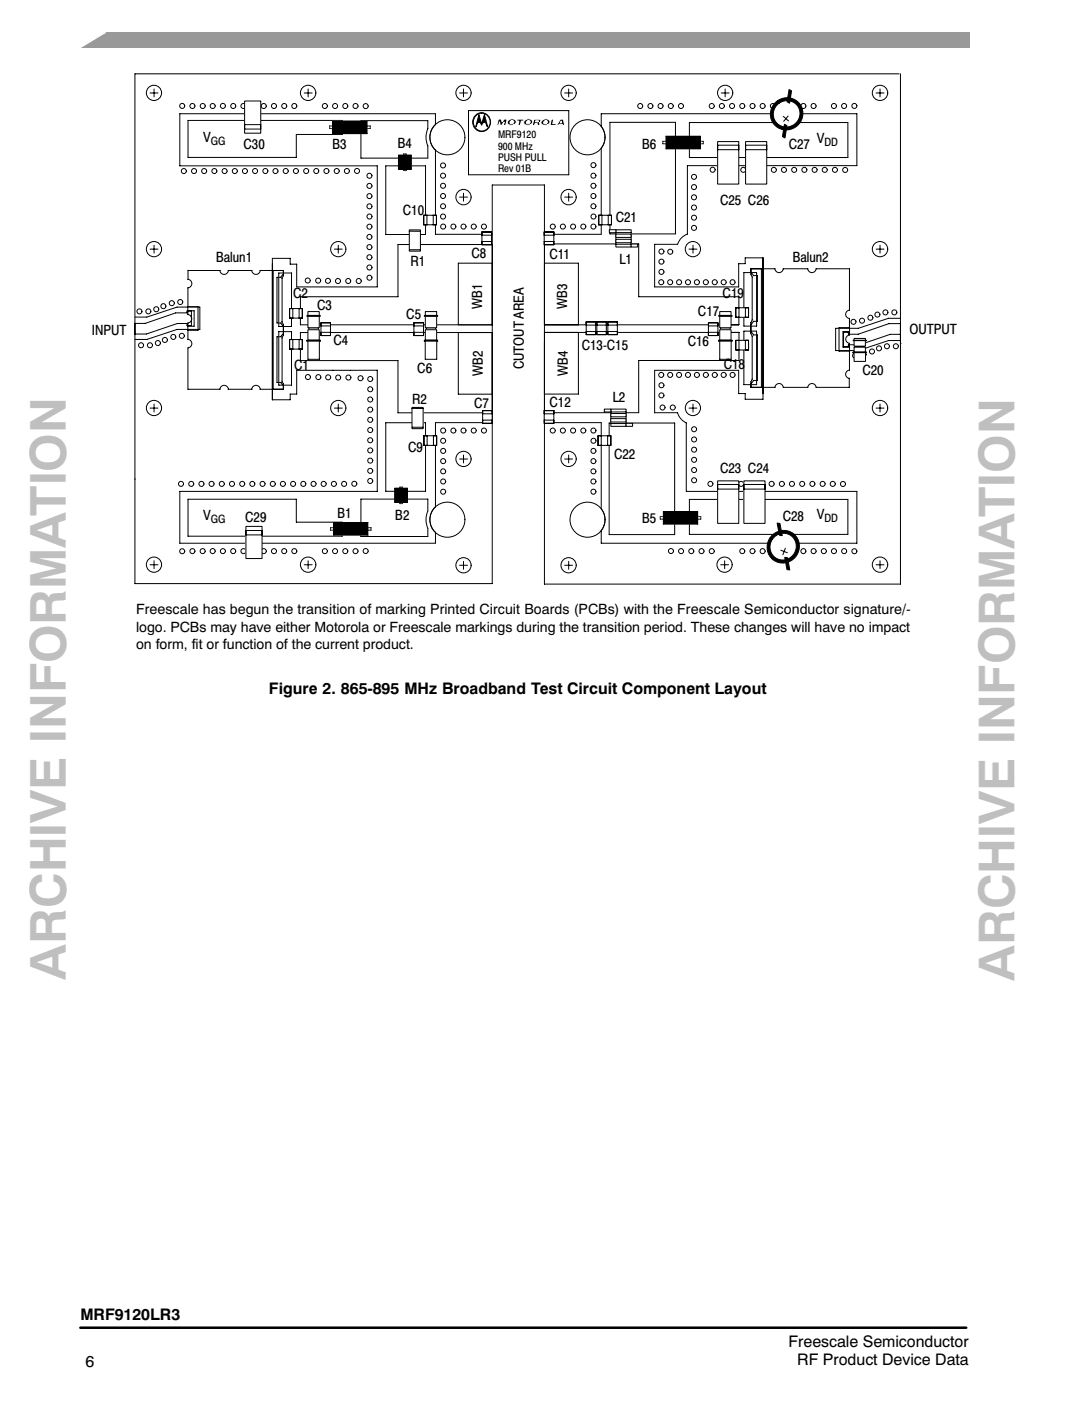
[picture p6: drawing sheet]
<svg xmlns="http://www.w3.org/2000/svg" width="216mm" height="280mm" viewBox="0 0 216 280" stroke-linecap="round" stroke-linejoin="round" font-family="sans-serif">
<path d="M15.7 6.5h177.9v3.1h-177.9z" fill="#999"/>
<path d="M15.7 6.5h5.3l-5.3 3.1z" fill="#fff" stroke="#fff" stroke-width=".34"/>
<path d="M16 264.9h176.9" fill="none" stroke="#000" stroke-width=".5"/>
<g fill="none" stroke="#000" stroke-width=".2">
<path d="M179.5 14.7h-152.6v101.8h71.4v-79.6h10.4v79.7h71.1v-101.9M37.5 24h30.8v2.8h-9.1v4.6h-21.7zM72.1 24.1h13.3v1.6a4.3 4.3 0 0 0 0 3.4v2.5h-13.3zM77 33.1h8v13.7h-8zM120 25.2v-2.5h51.1v10.4h-33.9v13.6a3.2 3.2 0 0 0-1.9 2M120 25.2a3.5 3.5 0 0 1 0 4.4v17.2h-11.3M121.8 24.4h13.1v22.3h-13.1zM137.6 24.5h31.7v6.9h-31.7zM37.5 57.4v3.8M44 54h-6.5v1.7a.85 .85 0 0 1 .8 .9 .85 .85 0 0 1-.8 .8M45.5 54h4.8M45.6 54a.85 .85 0 0 1-.9 .8 .85 .85 0 0 1-.8-.8"/>
<path d="M51.9 54h4.7v1.1M52 54a.85 .85 0 0 1-.9 .8 .85 .85 0 0 1-.8-.8M54.5 54v23.7M55.7 54.5h2.5v10.7h-2.5zM56.6 55.1l-.3 .5v8.6l.3 .5M56.6 54.7l-.5 .6h-.8v9.2h.8l.5 .6M98.3 46.8h-11.4v-16.8a3.5 3.5 0 0 1 0-5.1v-2.2h-51v10.4h39.4v24.2h-16.1v-4.6h-1.3v-1.1h-3.5v28.2h3.5v-1.2h1.3v-4.7h16.1v24.2h-39.4v10.3h51v-2.2a3.5 3.5 0 0 1 0-5.1v-16.8h11.4M98.3 48.8h-18.8v10.4h-19.5v5.6h38.3M98.3 52.5h-6.8v12.3M108.7 48.7h18.8v10.5h20v5.6h-38.8M108.7 52.5h6.8v12.3M135.3 48.8h-4.6v8.5h16.8v-4.7h1.3v-1.1h3.5v28.2h-3.5v-1.2h-1.3v-4.6h-16.8v8.5"/>
<path d="M148.5 54.4h2.6v10.7h-2.6zM149.9 54.4l.5 .6h.8v9.1h-.8l-.5 .6M152 53.6v23.7M156.4 53.6a.83 .83 0 0 1-.9 .8 .83 .83 0 0 1-.8-.8h-4.8v1.1l.3 .6v8.5l-.3 .6v2.2M156.4 53.6h4.9M162.9 53.6a.83 .83 0 0 1-.8 .8 .83 .83 0 0 1-.8-.8M162.9 53.6h6.7v8.3a.83 .83 0 0 0-.8 .8 .83 .83 0 0 0 .8 .8v3.4a.83 .83 0 0 0-.7 .8 .83 .83 0 0 0 .7 .8M26.9 63.3h2.4l6.1-2h4.5v4.4h-4.5l-6.1 2h-2.4M26.9 64.5h2.1l6.1-2.1h2.2v-.3h.9v2.9h-.9v-.4h-1.9l-6.2 2.1h-2.3M37.5 61.2h2v4.7h-2v-.8h1.3v-3.1h-1.3zM37.5 62.8a.85 .85 0 0 1 .8 .8 .85 .85 0 0 1-.8 .9M37.5 65.9v1.8a.85 .85 0 0 1 .8 .9 .85 .85 0 0 1-.8 .8v8.3h6.5"/>
<path d="M37.5 62v.8M37.5 64.4v.7M43.9 77.7a.85 .85 0 0 1 .9-.8 .85 .85 0 0 1 .8 .8M45.5 77.7h4.8M50.3 77.7a.85 .85 0 0 1 .8-.8 .85 .85 0 0 1 .9 .8M55.7 66.2h2.5v10.7h-2.5zM56.6 66.9l-.3 .6v8.6l.3 .5M56.6 64.7v2.2M56.6 76.6v1.1h-4.7M56.6 66.6l-.5 .6h-.8v9.1h.8l.5 .6M91.5 66.4v12.3h6.8M98.3 66.4h-38.3v5.6h19.5v10.4h18.8"/>
<path d="M108.7 66.3h38.8v5.6h-20v10.5h-18.8M115.5 66.3v12.3h-6.8M148.5 66.1h2.6v10.7h-2.6zM149.9 66.2l.5 .6h.8v9.1h-.8l-.5 .6M149.9 66.6l.3 .5v8.6l-.3 .5v1.1h4.8a.83 .83 0 0 1 .9-.8 .83 .83 0 0 1 .8 .8h4.9M169.6 75.5v1.8h-6.7a.83 .83 0 0 0-.8-.8 .83 .83 0 0 0-.8 .8M169.6 68.5v.8M169.6 66.2h-1.3v3.1h1.3v4.6a.83 .83 0 0 0-.8 .8 .83 .83 0 0 0 .8 .8M169.6 65.4h-2.1v4.7h2.1M179.8 63.5h-2.4l-6 2h-4.6v4.5h4.6l6-2h2.4M179.8 64.6h-2.3l-6.2 2.1h-1.9v-.4h-1v2.9h1v-.4h2.2l6.1-2.1h2.1M179.9 68.5v.1"/>
<path d="M26.9 95.6h.1M37.5 99.6h21.7v4.6h9.1v2.8h-30.8zM72.1 99.6h13.3v2.4a4.3 4.3 0 0 0 0 3.4v1.7h-13.3zM77 84.4h8v13.6h-8zM78.8 97.4h2.6v2.8h-2.6zM108.7 84.3h11.3v17.2a3.5 3.5 0 0 1 0 4.4v2.5h51.1v-10.3h-34.1v-13.7M121.6 84.4h13.1v22.3h-13.1zM130.7 82.4h4.6l.6 1.1 1.1 .9M137.6 99.7h31.7v6.9h-31.7zM154.3 106.6a3.2 3.2 0 0 1 5 .9 3.2 3.2 0 0 1-2 4.7 3.2 3.2 0 0 1-3.8-1.5 3.2 3.2 0 0 1 .8-4.1z"/>
<circle cx="30.7" cy="18.5" r="1.52"/>
<circle cx="36.4" cy="21.1" r=".5"/>
<circle cx="36.7" cy="34.1" r=".5"/>
<circle cx="38.4" cy="21.1" r=".5"/>
<circle cx="38.7" cy="34.1" r=".5"/>
<circle cx="40.5" cy="21.1" r=".5"/>
<circle cx="40.8" cy="34.1" r=".5"/>
<circle cx="42.5" cy="21.2" r=".5"/>
<circle cx="42.8" cy="34.1" r=".5"/>
<circle cx="44.5" cy="21.1" r=".5"/>
<circle cx="44.8" cy="34.1" r=".5"/>
<circle cx="46.6" cy="21.1" r=".5"/>
<circle cx="46.9" cy="34.1" r=".5"/>
<circle cx="48.6" cy="21.1" r=".5"/>
<circle cx="48.9" cy="34.1" r=".5"/>
<circle cx="50.6" cy="21.1" r=".5"/>
<circle cx="50.9" cy="34.1" r=".5"/>
<circle cx="52.7" cy="21.2" r=".5"/>
<circle cx="53" cy="34.1" r=".5"/>
<circle cx="54.7" cy="21.2" r=".5"/>
<circle cx="55" cy="34.1" r=".5"/>
<circle cx="56.7" cy="21.1" r=".5"/>
<circle cx="57" cy="34.1" r=".5"/>
<circle cx="58.8" cy="21.2" r=".5"/>
<circle cx="59.1" cy="34.1" r=".5"/>
<circle cx="61.1" cy="34.1" r=".5"/>
<circle cx="63.1" cy="34.1" r=".5"/>
<circle cx="64.9" cy="21.2" r=".5"/>
<circle cx="65.2" cy="34.1" r=".5"/>
<circle cx="66.9" cy="21.2" r=".5"/>
<circle cx="67.2" cy="34.1" r=".5"/>
<circle cx="68.9" cy="21.2" r=".5"/>
<circle cx="69.3" cy="34.1" r=".5"/>
<circle cx="71" cy="21.2" r=".5"/>
<circle cx="71.3" cy="34.1" r=".5"/>
<circle cx="73" cy="21.2" r=".5"/>
<circle cx="73.8" cy="39.1" r=".5"/>
<circle cx="73.8" cy="35.1" r=".5"/>
<circle cx="73.8" cy="37.1" r=".5"/>
<circle cx="88.5" cy="33" r=".5"/>
<circle cx="88.5" cy="35.1" r=".5"/>
<circle cx="88.5" cy="37.1" r=".5"/>
<circle cx="88.5" cy="39.1" r=".5"/>
<circle cx="89.3" cy="27.4" r="3.5"/>
<circle cx="117.3" cy="27.4" r="3.5"/>
<circle cx="118.5" cy="33" r=".5"/>
<circle cx="118.5" cy="35.1" r=".5"/>
<circle cx="118.5" cy="37.1" r=".5"/>
<circle cx="118.5" cy="39.1" r=".5"/>
<circle cx="127.8" cy="21.2" r=".5"/>
<circle cx="129.9" cy="21.2" r=".5"/>
<circle cx="131.9" cy="21.2" r=".5"/>
<circle cx="133.9" cy="21.2" r=".5"/>
<circle cx="136" cy="21.2" r=".5"/>
<circle cx="138.6" cy="39.4" r=".5"/>
<circle cx="138.6" cy="35.3" r=".5"/>
<circle cx="138.6" cy="37.3" r=".5"/>
<circle cx="142.1" cy="21.2" r=".5"/>
<circle cx="142.3" cy="33.9" r=".5"/>
<circle cx="144.1" cy="21.2" r=".5"/>
<circle cx="144.3" cy="33.9" r=".5"/>
<circle cx="146.2" cy="21.2" r=".5"/>
<circle cx="146.4" cy="33.9" r=".5"/>
<circle cx="148.2" cy="21.2" r=".5"/>
<circle cx="148.4" cy="33.9" r=".5"/>
<circle cx="150.2" cy="21.1" r=".5"/>
<circle cx="150.4" cy="33.9" r=".5"/>
<circle cx="152.3" cy="21.2" r=".5"/>
<circle cx="152.5" cy="33.9" r=".5"/>
<circle cx="154.3" cy="21.2" r=".5"/>
<circle cx="154.5" cy="33.9" r=".5"/>
<circle cx="156.3" cy="21.1" r=".5"/>
<circle cx="156.5" cy="33.9" r=".5"/>
<circle cx="158.4" cy="21.1" r=".5"/>
<circle cx="158.6" cy="33.9" r=".5"/>
<circle cx="160.4" cy="21.1" r=".5"/>
<circle cx="160.6" cy="33.9" r=".5"/>
<circle cx="162.4" cy="21.1" r=".5"/>
<circle cx="162.6" cy="33.9" r=".5"/>
<circle cx="164.7" cy="33.9" r=".5"/>
<circle cx="166.5" cy="21.1" r=".5"/>
<circle cx="166.7" cy="33.9" r=".5"/>
<circle cx="168.5" cy="21.1" r=".5"/>
<circle cx="168.7" cy="33.9" r=".5"/>
<circle cx="170.6" cy="21.1" r=".5"/>
<circle cx="61.4" cy="56" r=".5"/>
<circle cx="63.5" cy="56" r=".5"/>
<circle cx="65.5" cy="56" r=".5"/>
<circle cx="67.5" cy="56.1" r=".5"/>
<circle cx="69.5" cy="56.1" r=".5"/>
<circle cx="71.6" cy="56.1" r=".5"/>
<circle cx="73.8" cy="41.2" r=".5"/>
<circle cx="73.8" cy="47.3" r=".5"/>
<circle cx="73.8" cy="49.3" r=".5"/>
<circle cx="73.8" cy="51.3" r=".5"/>
<circle cx="73.8" cy="55.4" r=".5"/>
<circle cx="73.8" cy="53.4" r=".5"/>
<circle cx="73.8" cy="45.2" r=".5"/>
<circle cx="73.8" cy="43.2" r=".5"/>
<circle cx="88.5" cy="43.2" r=".5"/>
<circle cx="88.5" cy="41.2" r=".5"/>
<circle cx="88.5" cy="45.2" r=".5"/>
<circle cx="90.5" cy="45.2" r=".5"/>
<circle cx="92.5" cy="45.2" r=".5"/>
<circle cx="94.6" cy="45.2" r=".5"/>
<circle cx="96.6" cy="45.2" r=".5"/>
<circle cx="110.4" cy="45.2" r=".5"/>
<circle cx="112.4" cy="45.2" r=".5"/>
<circle cx="114.4" cy="45.2" r=".5"/>
<circle cx="116.5" cy="45.2" r=".5"/>
<circle cx="118.5" cy="41.2" r=".5"/>
<circle cx="118.5" cy="45.2" r=".5"/>
<circle cx="118.5" cy="43.2" r=".5"/>
<circle cx="132" cy="56.3" r=".5"/>
<circle cx="132.1" cy="52.2" r=".5"/>
<circle cx="132.1" cy="54.3" r=".5"/>
<circle cx="132.1" cy="50.2" r=".5"/>
<circle cx="133.8" cy="56.3" r=".5"/>
<circle cx="133.8" cy="50.2" r=".5"/>
<circle cx="135.6" cy="56.3" r=".5"/>
<circle cx="137.4" cy="56.3" r=".5"/>
<circle cx="138.6" cy="41.4" r=".5"/>
<circle cx="138.6" cy="45.5" r=".5"/>
<circle cx="138.6" cy="43.4" r=".5"/>
<circle cx="139.1" cy="56.3" r=".5"/>
<circle cx="140.9" cy="56.3" r=".5"/>
<circle cx="142.7" cy="56.3" r=".5"/>
<circle cx="144.5" cy="56.3" r=".5"/>
<circle cx="146.3" cy="56.3" r=".5"/>
<circle cx="27.8" cy="62.1" r=".5"/>
<circle cx="28.2" cy="68.9" r=".5"/>
<circle cx="29.6" cy="62.1" r=".5"/>
<circle cx="29.9" cy="68.9" r=".5"/>
<circle cx="31.2" cy="61.7" r=".5"/>
<circle cx="31.5" cy="68.5" r=".5"/>
<circle cx="32.6" cy="61.1" r=".5"/>
<circle cx="32.9" cy="67.8" r=".5"/>
<circle cx="34.3" cy="60.5" r=".5"/>
<circle cx="34.6" cy="67.2" r=".5"/>
<circle cx="36" cy="60.3" r=".5"/>
<circle cx="36.3" cy="67" r=".5"/>
<circle cx="61.5" cy="75.2" r=".5"/>
<circle cx="63.6" cy="75.3" r=".5"/>
<circle cx="65.5" cy="75.3" r=".5"/>
<circle cx="67.5" cy="75.3" r=".5"/>
<circle cx="69.6" cy="75.3" r=".5"/>
<circle cx="72" cy="75.5" r=".5"/>
<circle cx="73.9" cy="79.7" r=".5"/>
<circle cx="73.9" cy="77.7" r=".5"/>
<circle cx="73.9" cy="75.6" r=".5"/>
<circle cx="132" cy="74.8" r=".5"/>
<circle cx="132.1" cy="76.9" r=".5"/>
<circle cx="132.1" cy="78.9" r=".5"/>
<circle cx="133.8" cy="74.8" r=".5"/>
<circle cx="135.6" cy="74.8" r=".5"/>
<circle cx="137.4" cy="74.8" r=".5"/>
<circle cx="139.1" cy="74.8" r=".5"/>
<circle cx="140.9" cy="74.8" r=".5"/>
<circle cx="142.7" cy="74.8" r=".5"/>
<circle cx="144.5" cy="74.8" r=".5"/>
<circle cx="146.3" cy="74.8" r=".5"/>
<circle cx="170.4" cy="64.2" r=".5"/>
<circle cx="170.7" cy="71" r=".5"/>
<circle cx="172.1" cy="64" r=".5"/>
<circle cx="172.4" cy="70.7" r=".5"/>
<circle cx="173.8" cy="63.4" r=".5"/>
<circle cx="174.1" cy="70.1" r=".5"/>
<circle cx="175.2" cy="62.8" r=".5"/>
<circle cx="175.5" cy="69.5" r=".5"/>
<circle cx="176.8" cy="62.3" r=".5"/>
<circle cx="177.1" cy="69.1" r=".5"/>
<circle cx="178.6" cy="62.3" r=".5"/>
<circle cx="178.9" cy="69.1" r=".5"/>
<circle cx="36.1" cy="96.6" r=".5"/>
<circle cx="38.2" cy="96.6" r=".5"/>
<circle cx="40.2" cy="96.6" r=".5"/>
<circle cx="42.2" cy="96.6" r=".5"/>
<circle cx="44.3" cy="96.6" r=".5"/>
<circle cx="46.3" cy="96.6" r=".5"/>
<circle cx="48.4" cy="96.6" r=".5"/>
<circle cx="50.4" cy="96.6" r=".5"/>
<circle cx="52.4" cy="96.6" r=".5"/>
<circle cx="54.5" cy="96.6" r=".5"/>
<circle cx="56.5" cy="96.6" r=".5"/>
<circle cx="58.5" cy="96.6" r=".5"/>
<circle cx="60.6" cy="96.6" r=".5"/>
<circle cx="62.6" cy="96.6" r=".5"/>
<circle cx="64.6" cy="96.6" r=".5"/>
<circle cx="66.7" cy="96.6" r=".5"/>
<circle cx="68.7" cy="96.6" r=".5"/>
<circle cx="70.7" cy="96.5" r=".5"/>
<circle cx="73.9" cy="87.8" r=".5"/>
<circle cx="73.9" cy="96" r=".5"/>
<circle cx="73.9" cy="81.7" r=".5"/>
<circle cx="73.9" cy="89.9" r=".5"/>
<circle cx="73.9" cy="94" r=".5"/>
<circle cx="73.9" cy="85.8" r=".5"/>
<circle cx="73.9" cy="91.9" r=".5"/>
<circle cx="73.9" cy="83.8" r=".5"/>
<circle cx="88.5" cy="88" r=".5"/>
<circle cx="88.5" cy="85.9" r=".5"/>
<circle cx="88.5" cy="94.1" r=".5"/>
<circle cx="88.5" cy="96.1" r=".5"/>
<circle cx="88.5" cy="92" r=".5"/>
<circle cx="88.5" cy="90" r=".5"/>
<circle cx="88.5" cy="98.1" r=".5"/>
<circle cx="90.5" cy="85.9" r=".5"/>
<circle cx="92.5" cy="85.9" r=".5"/>
<circle cx="94.6" cy="85.9" r=".5"/>
<circle cx="96.6" cy="85.9" r=".5"/>
<circle cx="110.4" cy="85.9" r=".5"/>
<circle cx="112.4" cy="85.9" r=".5"/>
<circle cx="114.4" cy="85.9" r=".5"/>
<circle cx="116.5" cy="85.9" r=".5"/>
<circle cx="118.5" cy="94.1" r=".5"/>
<circle cx="118.5" cy="85.9" r=".5"/>
<circle cx="118.5" cy="92" r=".5"/>
<circle cx="118.5" cy="96.1" r=".5"/>
<circle cx="118.5" cy="90" r=".5"/>
<circle cx="118.5" cy="98.1" r=".5"/>
<circle cx="118.5" cy="88" r=".5"/>
<circle cx="132.3" cy="81.3" r=".5"/>
<circle cx="134.3" cy="81.3" r=".5"/>
<circle cx="138.6" cy="89.7" r=".5"/>
<circle cx="138.6" cy="85.7" r=".5"/>
<circle cx="138.6" cy="91.8" r=".5"/>
<circle cx="138.6" cy="93.8" r=".5"/>
<circle cx="138.6" cy="87.7" r=".5"/>
<circle cx="138.6" cy="95.8" r=".5"/>
<circle cx="141.8" cy="96.6" r=".5"/>
<circle cx="143.9" cy="96.6" r=".5"/>
<circle cx="145.9" cy="96.6" r=".5"/>
<circle cx="148" cy="96.6" r=".5"/>
<circle cx="150" cy="96.6" r=".5"/>
<circle cx="152" cy="96.6" r=".5"/>
<circle cx="154.1" cy="96.6" r=".5"/>
<circle cx="156.1" cy="96.6" r=".5"/>
<circle cx="158.1" cy="96.6" r=".5"/>
<circle cx="160.2" cy="96.6" r=".5"/>
<circle cx="162.2" cy="96.6" r=".5"/>
<circle cx="164.2" cy="96.6" r=".5"/>
<circle cx="166.3" cy="96.6" r=".5"/>
<circle cx="168.3" cy="96.6" r=".5"/>
<circle cx="36.4" cy="110" r=".5"/>
<circle cx="38.4" cy="110" r=".5"/>
<circle cx="40.5" cy="110" r=".5"/>
<circle cx="42.5" cy="110" r=".5"/>
<circle cx="44.5" cy="110" r=".5"/>
<circle cx="46.6" cy="110" r=".5"/>
<circle cx="48.6" cy="110" r=".5"/>
<circle cx="50.6" cy="110" r=".5"/>
<circle cx="52.7" cy="110" r=".5"/>
<circle cx="54.7" cy="110" r=".5"/>
<circle cx="56.7" cy="110" r=".5"/>
<circle cx="58.8" cy="110" r=".5"/>
<circle cx="64.9" cy="110" r=".5"/>
<circle cx="66.9" cy="110" r=".5"/>
<circle cx="68.9" cy="110" r=".5"/>
<circle cx="71" cy="110" r=".5"/>
<circle cx="73" cy="110" r=".5"/>
<circle cx="89.3" cy="103.7" r="3.5"/>
<circle cx="117.3" cy="103.7" r="3.5"/>
<circle cx="134" cy="110" r=".5"/>
<circle cx="136" cy="110" r=".5"/>
<circle cx="138" cy="110" r=".5"/>
<circle cx="140.1" cy="110" r=".5"/>
<circle cx="142.1" cy="110" r=".5"/>
<circle cx="148.2" cy="110" r=".5"/>
<circle cx="150.2" cy="110" r=".5"/>
<circle cx="152.3" cy="110" r=".5"/>
<circle cx="154.3" cy="110" r=".5"/>
<circle cx="156.3" cy="110" r=".5"/>
<circle cx="158.4" cy="110" r=".5"/>
<circle cx="160.4" cy="110" r=".5"/>
<circle cx="162.4" cy="110" r=".5"/>
<circle cx="164.5" cy="110" r=".5"/>
<circle cx="166.5" cy="110" r=".5"/>
<circle cx="168.5" cy="110" r=".5"/>
<circle cx="170.6" cy="110" r=".5"/>
</g>
<path d="M78.8 97.4h2.6v2.8h-2.6zM79.8 97.4v-.2h.5v.2M79.8 100.2v.3h.5v-.3" fill="none" stroke="#2e2e2e" stroke-width=".2"/>
<path d="M78.8 97.4h2.6v2.8h-2.6z" fill="#000"/>
<path d="M154.3 106.6a3.2 3.2 0 0 1 5 .9 3.2 3.2 0 0 1-2 4.7 3.2 3.2 0 0 1-3.8-1.5 3.2 3.2 0 0 1 .8-4.1z" fill-rule="evenodd" fill="#000"/>
<path d="M154.6 107.1a2.65 2.65 0 0 1 4.3 1.3 2.65 2.65 0 0 1-2.9 3.3 2.64 2.64 0 0 1-2.2-1.8 2.64 2.64 0 0 1 .8-2.8z" fill-rule="evenodd" fill="#fff"/>
<g fill="none" stroke="#000" stroke-width=".2">
<path d="M30 18.6h1.5M30.8 17.8v1.5M60.7 18.6h1.6M61.5 17.8v1.5M91.8 18.6h1.5M92.5 17.8v1.5M112.7 18.6h1.6M113.5 17.8v1.5M144 18.6h1.6M144.8 17.8v1.5M174.9 18.6h1.6M175.7 17.8v1.5"/>
<path d="M91.8 39.3h1.5M92.5 38.6v1.5M112.7 39.3h1.6M113.5 38.6v1.5M30 49.7h1.5M30.8 48.9v1.6M66.8 49.7h1.5M67.5 48.9v1.6M137.6 49.7h1.5M138.4 48.9v1.6M174.9 49.7h1.6M175.7 48.9v1.6"/>
<path d="M30 81.4h1.5M30.8 80.6v1.6M66.8 81.4h1.5M67.5 80.6v1.6M91.8 91.6h1.5M92.5 90.8v1.6M112.7 91.6h1.6M113.5 90.8v1.6M137.6 81.4h1.5M138.4 80.6v1.6M174.9 81.4h1.6M175.7 80.6v1.6"/>
<path d="M30 112.7h1.5M30.8 111.9v1.6M60.7 112.7h1.6M61.5 111.9v1.6M91.8 112.8h1.5M92.5 112v1.6M112.7 112.8h1.6M113.5 112v1.6M143.9 112.7h1.6M144.7 111.9v1.6M154.6 107.1a2.65 2.65 0 0 1 4.3 1.3 2.65 2.65 0 0 1-2.9 3.3 2.64 2.64 0 0 1-2.2-1.8 2.64 2.64 0 0 1 .8-2.8zM155.2 104.4l.5 .1 .5 2.4-.6-.1z"/>
<path d="M155.9 109.8l1.3 .5M156.7 111.2l.5 .1 .5 2.4h-.6zM156.8 109.4l-.5 1.3M174.9 112.7h1.6M175.7 111.9v1.6"/>
<circle cx="61.5" cy="18.5" r="1.53"/>
<circle cx="92.5" cy="18.5" r="1.52"/>
<circle cx="113.5" cy="18.5" r="1.52"/>
<circle cx="144.8" cy="18.5" r="1.52"/>
<circle cx="175.7" cy="18.5" r="1.53"/>
<circle cx="92.5" cy="39.3" r="1.53"/>
<circle cx="113.5" cy="39.3" r="1.53"/>
<circle cx="30.7" cy="49.7" r="1.52"/>
<circle cx="67.5" cy="49.7" r="1.52"/>
<circle cx="138.3" cy="49.7" r="1.52"/>
<circle cx="175.7" cy="49.7" r="1.53"/>
<circle cx="30.7" cy="81.4" r="1.52"/>
<circle cx="67.5" cy="81.4" r="1.52"/>
<circle cx="92.5" cy="91.6" r="1.52"/>
<circle cx="113.5" cy="91.6" r="1.52"/>
<circle cx="138.3" cy="81.4" r="1.52"/>
<circle cx="175.7" cy="81.4" r="1.53"/>
<circle cx="30.7" cy="112.7" r="1.52"/>
<circle cx="61.5" cy="112.7" r="1.53"/>
<circle cx="92.5" cy="112.8" r="1.52"/>
<circle cx="113.5" cy="112.8" r="1.52"/>
<circle cx="144.7" cy="112.7" r="1.52"/>
<circle cx="175.7" cy="112.7" r="1.53"/>
</g>
<path d="M155.2 104.4l.5 .1 .5 2.4-.6-.1zM156.7 111.2l.5 .1 .5 2.4h-.6z" fill="#000"/>
<path d="M48.8 20.2h3.3v6.4h-3.3z" fill="#fff"/>
<path d="M48.8 24.9h3.3v.9h-3.3zM48.8 20.2h3.3v6.4h-3.3zM79.6 31h2.5v2.8h-2.5zM84.6 43h.6v1.9h-.6z" fill="none" stroke="#000" stroke-width=".2"/>
<path d="M66.4 24.1h6.9v2.6h-6.9zM66.4 25.1h-.6v.6h.6M73.3 25.1h.6v.6h-.6M79.6 31h2.5v2.8h-2.5zM80.6 31v-.3h.5v.3M80.6 33.8v.2h.5v-.2" fill="none" stroke="#2e2e2e" stroke-width=".2"/>
<path d="M66.4 24.1h6.9v2.6h-6.9zM79.6 31h2.5v2.8h-2.5z" fill="#000"/>
<path d="M84.6 43h2.5v1.9h-2.5z" fill="#fff"/>
<path d="M84.6 43h2.5v1.9h-2.5zM84.6 43h.6v1.9h-.6zM86.5 43h.6v1.9h-.6zM96.2 46.3h1.9v.6h-1.9z" fill="none" stroke="#000" stroke-width=".2"/>
<path d="M96.2 46.3h1.9v2.5h-1.9z" fill="#fff"/>
<path d="M96.2 46.3h1.9v2.5h-1.9zM96.2 48.2h1.9v.6h-1.9zM96.2 46.3h1.9v.6h-1.9zM61.5 68.1v3.6h2.3v-3.6M61.7 65.4h1.9v.4h-1.9z" fill="none" stroke="#000" stroke-width=".2"/>
<path d="M61.5 65.8h2.2v2.1h-2.2z" fill="#fff"/>
<path d="M61.5 65.8h2.2v2.1h-2.2zM64.1 66.3h1.9v.7h-1.9z" fill="none" stroke="#000" stroke-width=".2"/>
<path d="M64.1 64.4h1.9v2.6h-1.9z" fill="#fff"/>
<path d="M61.3 67.9h2.6v.2h-2.6zM64.1 64.4h1.9v.6h-1.9zM64.1 66.3h1.9v.7h-1.9zM64.1 64.4h1.9v2.6h-1.9z" fill="none" stroke="#000" stroke-width=".2"/>
<path d="M61.5 62.2h2.2v3.2h-2.2z" fill="#fff"/>
<path d="M61.5 62.2h2.2v3.2h-2.2z" fill="none" stroke="#000" stroke-width=".2"/>
<path d="M61.3 62.9h2.6v.2h-2.6z" fill="#fff"/>
<path d="M61.3 62.9h2.6v.2h-2.6zM84.9 68.1v3.6h2.3v-3.6M85.1 65.4h1.9v.4h-1.9z" fill="none" stroke="#000" stroke-width=".2"/>
<path d="M84.9 65.8h2.3v2.1h-2.3z" fill="#fff"/>
<path d="M82.6 66.3h2v.7h-2zM84.9 65.8h2.3v2.1h-2.3z" fill="none" stroke="#000" stroke-width=".2"/>
<path d="M82.6 64.4h2v2.6h-2z" fill="#fff"/>
<path d="M82.6 64.4h2v.6h-2zM82.6 66.3h2v.7h-2zM82.6 64.4h2v2.6h-2zM84.7 67.9h2.7v.2h-2.7z" fill="none" stroke="#000" stroke-width=".2"/>
<path d="M84.9 62.2h2.3v3.2h-2.3z" fill="#fff"/>
<path d="M84.9 62.2h2.3v3.2h-2.3z" fill="none" stroke="#000" stroke-width=".2"/>
<path d="M84.7 62.9h2.7v.2h-2.7z" fill="#fff"/>
<path d="M84.7 62.9h2.7v.2h-2.7z" fill="none" stroke="#000" stroke-width=".2"/>
<path d="M81.7 45.9h2.2v4.2h-2.2z" fill="#fff"/>
<path d="M81.7 46.1l2.3 .1M81.7 45.9h2.2v4.2h-2.2zM81.7 49.8h2.2M57.8 61.6h.7v1.9h-.7z" fill="none" stroke="#000" stroke-width=".2"/>
<path d="M57.8 61.6h2.6v1.9h-2.6z" fill="#fff"/>
<path d="M57.8 61.6h2.6v1.9h-2.6zM57.8 61.6h.7v1.9h-.7zM57.8 67.8h.7v1.9h-.7zM59.7 61.6h.7v1.9h-.7z" fill="none" stroke="#000" stroke-width=".2"/>
<path d="M57.8 67.8h2.6v1.9h-2.6z" fill="#fff"/>
<path d="M57.8 67.8h2.6v1.9h-2.6zM57.8 67.8h.7v1.9h-.7zM59.7 67.8h.7v1.9h-.7z" fill="none" stroke="#000" stroke-width=".2"/>
<path d="M82.3 81.3h2.2v4.2h-2.2z" fill="#fff"/>
<path d="M82.2 81.5h2.3M82.3 81.3h2.2v4.2h-2.2zM82.3 85.3h2.2M84.6 87h.7v1.9h-.7z" fill="none" stroke="#000" stroke-width=".2"/>
<path d="M66.6 104.3h6.9v2.5h-6.9zM66.6 105.3h-.6v.5h.6M73.5 105.3h.6v.5h-.6" fill="none" stroke="#2e2e2e" stroke-width=".2"/>
<path d="M66.6 104.3h6.9v2.5h-6.9z" fill="#000"/>
<path d="M84.6 87h2.6v1.9h-2.6z" fill="#fff"/>
<path d="M84.6 87h2.6v1.9h-2.6zM84.6 87h.7v1.9h-.7zM86.5 87h.7v1.9h-.7zM96.4 81.9h1.9v.7h-1.9z" fill="none" stroke="#000" stroke-width=".2"/>
<path d="M96.4 81.9h1.9v2.6h-1.9z" fill="#fff"/>
<path d="M96.4 81.9h1.9v2.6h-1.9zM96.4 83.8h1.9v.7h-1.9zM96.4 81.9h1.9v.7h-1.9z" fill="none" stroke="#000" stroke-width=".2"/>
<path d="M49.1 105h3.2v6.5h-3.2z" fill="#fff"/>
<path d="M108.7 81.9h1.9v.7h-1.9zM49.1 105h3.2v6.5h-3.2zM49.1 105.9h3.2v.8h-3.2z" fill="none" stroke="#000" stroke-width=".2"/>
<path d="M108.7 81.9h1.9v2.6h-1.9z" fill="#fff"/>
<path d="M108.7 81.9h1.9v2.6h-1.9zM108.7 83.8h1.9v.7h-1.9zM108.7 81.9h1.9v.7h-1.9zM119.4 87h.6v1.9h-.6z" fill="none" stroke="#000" stroke-width=".2"/>
<path d="M119.4 87h2.6v1.9h-2.6z" fill="#fff"/>
<path d="M117 64.2h1.9v.7h-1.9zM119.4 87h2.6v1.9h-2.6zM119.4 87h.6v1.9h-.6zM121.3 87h.7v1.9h-.7z" fill="none" stroke="#000" stroke-width=".2"/>
<path d="M117 64.2h1.9v2.6h-1.9z" fill="#fff"/>
<path d="M117 64.2h1.9v2.6h-1.9zM117 66.2h1.9v.6h-1.9zM117 64.2h1.9v.7h-1.9zM119.2 64.2h1.9v.7h-1.9z" fill="none" stroke="#000" stroke-width=".2"/>
<path d="M119.2 64.2h1.9v2.6h-1.9z" fill="#fff"/>
<path d="M119.2 64.2h1.9v2.6h-1.9zM119.2 66.2h1.9v.6h-1.9zM119.2 64.2h1.9v.7h-1.9zM121.4 64.2h1.9v.7h-1.9z" fill="none" stroke="#000" stroke-width=".2"/>
<path d="M121.4 64.2h1.9v2.6h-1.9z" fill="#fff"/>
<path d="M121.4 64.2h1.9v2.6h-1.9zM121.4 66.2h1.9v.6h-1.9zM121.4 64.2h1.9v.7h-1.9zM148.8 61.4h.6v1.9h-.6z" fill="none" stroke="#000" stroke-width=".2"/>
<path d="M146.9 61.4h2.6v1.9h-2.6z" fill="#fff"/>
<path d="M143.7 68.1v3.6h2.3v-3.6M143.9 65.4h1.9v.4h-1.9zM146.9 61.4h2.6v1.9h-2.6zM146.9 61.4h.6v1.9h-.6zM148.8 61.4h.6v1.9h-.6z" fill="none" stroke="#000" stroke-width=".2"/>
<path d="M143.7 65.8h2.3v2.1h-2.3z" fill="#fff"/>
<path d="M141.4 66.3h1.9v.7h-1.9zM143.7 65.8h2.3v2.1h-2.3z" fill="none" stroke="#000" stroke-width=".2"/>
<path d="M141.4 64.4h1.9v2.6h-1.9z" fill="#fff"/>
<path d="M141.4 64.4h1.9v.6h-1.9zM141.4 66.3h1.9v.7h-1.9zM141.4 64.4h1.9v2.6h-1.9zM143.5 67.9h2.7v.2h-2.7z" fill="none" stroke="#000" stroke-width=".2"/>
<path d="M143.7 62.2h2.3v3.2h-2.3z" fill="#fff"/>
<path d="M143.7 62.2h2.3v3.2h-2.3z" fill="none" stroke="#000" stroke-width=".2"/>
<path d="M143.5 62.9h2.7v.2h-2.7z" fill="#fff"/>
<path d="M143.5 62.9h2.7v.2h-2.7zM148.8 67.9h.6v1.9h-.6z" fill="none" stroke="#000" stroke-width=".2"/>
<path d="M146.9 67.9h2.6v1.9h-2.6z" fill="#fff"/>
<path d="M108.7 46.3h1.9v.6h-1.9zM146.9 67.9h2.6v1.9h-2.6zM146.9 67.9h.6v1.9h-.6zM148.8 67.9h.6v1.9h-.6z" fill="none" stroke="#000" stroke-width=".2"/>
<path d="M108.7 46.3h1.9v2.5h-1.9z" fill="#fff"/>
<path d="M108.7 46.3h1.9v2.5h-1.9zM108.7 48.2h1.9v.6h-1.9zM108.7 46.3h1.9v.6h-1.9zM119.5 43h.7v1.9h-.7z" fill="none" stroke="#000" stroke-width=".2"/>
<path d="M119.5 43h2.6v1.9h-2.6z" fill="#fff"/>
<path d="M119.5 43h2.6v1.9h-2.6zM119.5 43h.7v1.9h-.7zM121.4 43h.7v1.9h-.7z" fill="none" stroke="#000" stroke-width=".2"/>
<path d="M133 27.2h6.8v2.5h-6.8zM133 28.2h-.7v.5h.7M139.8 28.2h.6v.5h-.6" fill="none" stroke="#2e2e2e" stroke-width=".2"/>
<path d="M133 27.2h6.8v2.5h-6.8z" fill="#000"/>
<path d="M123 45.9h3v3.4h-3z" fill="#fff"/>
<path d="M123 45.9h3v3.4h-3zM123 46.4h3M123 48.7h3" fill="none" stroke="#000" stroke-width=".2"/>
<path d="M123 47.8h3v.6h-3zM123 46.7h3v.7h-3zM126 48.7h1.3v.6h-1.3zM121.7 45.8h1.3v.6h-1.3z" fill-rule="evenodd" fill="#fff"/>
<path d="M121.7 45.8h1.3v.6h-1.3zM123 47.8h3v.6h-3zM123 46.7h3v.7h-3zM126 48.7h1.3v.6h-1.3z" fill="none" stroke="#000" stroke-width=".2"/>
<path d="M148.9 28.3h4.2v8.4h-4.2z" fill="#fff"/>
<path d="M148.9 28.3h4.2v8.4h-4.2zM148.9 29h4.2v.9h-4.2z" fill="none" stroke="#000" stroke-width=".2"/>
<path d="M122 81.6h3v3.5h-3z" fill="#fff"/>
<path d="M122 81.6h3v3.5h-3zM122 84.5h3M125 82.2h-3" fill="none" stroke="#000" stroke-width=".2"/>
<path d="M121.9 83.5h3.1v.7h-3.1zM122 82.5h3v.7h-3zM125 84.5h1.3v.6h-1.3zM120.7 81.6h1.3v.6h-1.3z" fill-rule="evenodd" fill="#fff"/>
<path d="M120.7 81.6h1.3v.6h-1.3zM121.9 83.5h3.1v.7h-3.1zM122 82.5h3v.7h-3zM125 84.5h1.3v.6h-1.3z" fill="none" stroke="#000" stroke-width=".2"/>
<path d="M143.3 28.3h4.2v8.4h-4.2z" fill="#fff"/>
<path d="M143.3 28.3h4.2v8.4h-4.2zM143.3 29h4.2v.9h-4.2z" fill="none" stroke="#000" stroke-width=".2"/>
<path d="M132.4 102.1h6.9v2.5h-6.9zM132.4 103.1h-.6v.5h.6M139.3 103.1h.6v.5h-.6" fill="none" stroke="#2e2e2e" stroke-width=".2"/>
<path d="M132.4 102.1h6.9v2.5h-6.9z" fill="#000"/>
<path d="M148.5 96h4.2v8.4h-4.2z" fill="#fff"/>
<path d="M148.5 96h4.2v8.4h-4.2zM148.5 96.7h4.2v.9h-4.2z" fill="none" stroke="#000" stroke-width=".2"/>
<path d="M143.3 96h4.2v8.4h-4.2z" fill="#fff"/>
<path d="M143.3 96h4.2v8.4h-4.2zM143.3 96.7h4.2v.9h-4.2z" fill="none" stroke="#000" stroke-width=".2"/>
<path d="M170.5 70.4h2.3v1.7h-2.3z" fill="#fff"/>
<path d="M170.5 70.4v1.7h2.3v-1.7M170.7 69.1h1.9v.2h-1.9z" fill="none" stroke="#000" stroke-width=".2"/>
<path d="M170.5 69.3h2.3v1h-2.3z" fill="#fff"/>
<path d="M170.3 70.3h2.7v.1h-2.7zM170.5 69.3h2.3v1h-2.3z" fill="none" stroke="#000" stroke-width=".2"/>
<path d="M170.5 67.5h2.3v1.6h-2.3z" fill="#fff"/>
<path d="M170.5 67.5h2.3v1.6h-2.3z" fill="none" stroke="#000" stroke-width=".2"/>
<path d="M170.3 67.9l2.7 .1z" fill="#fff"/>
<g fill="none" stroke="#000" stroke-width=".2">
<path d="M170.3 67.9l2.7 .1z"/>
<circle cx="157.1" cy="22.7" r="3.2"/>
</g>
<circle cx="157.1" cy="22.7" r="3.2" fill="#000"/>
<path d="M155.1 21a2.65 2.65 0 0 1 4.5 .8 2.65 2.65 0 0 1-2.8 3.5 2.57 2.57 0 0 1-2.3-1.6 2.57 2.57 0 0 1 .6-2.7z" fill-rule="evenodd" fill="#fff"/>
<path d="M157.5 17.9l.5 .2-.4 2.5-.5-.3zM93.5 22.1h20.1v12.8h-20.1zM155.1 21a2.65 2.65 0 0 1 4.5 .8 2.65 2.65 0 0 1-2.8 3.5 2.57 2.57 0 0 1-2.3-1.6 2.57 2.57 0 0 1 .6-2.7zM156.4 23.2l1 .9M156.6 24.8l.5 .3-.4 2.4-.5-.2zM157.4 23.2l-.9 1" fill="none" stroke="#000" stroke-width=".2"/>
<path d="M156.6 24.8l.5 .3-.4 2.4-.5-.2zM157.5 17.9l.5 .2-.4 2.5-.5-.3z" fill="#000"/>
<path d="M94.9 23a1.81 1.81 0 0 1 2.5 .1 1.81 1.81 0 0 1 0 2.5 1.81 1.81 0 0 1-2.5 .1 1.95 1.95 0 0 1 0-2.7z" fill-rule="evenodd" fill="#000" stroke="#000" stroke-width=".2"/>
<circle cx="96.2" cy="24.3" r="1.73" fill="#fff"/>
<circle cx="96.2" cy="24.3" r="1.73" fill="none" stroke="#000" stroke-width=".2"/>
<path d="M95.6 22.9l.6 1.8 .5-1.8 .7 2.4-.6-.9-.4 .2-.2 .4-.2-.3a.41 .41 0 0 0-.3-.3 .41 .41 0 0 0-.4 .3l-.3 .6z" fill-rule="evenodd" fill="#000" stroke="#000" stroke-width=".2"/>
<g fill="#000">
<path d="M99.5 23.8h.6l.1 .5 .5-.5h.6l-.3 1.2h-.5l.2-.6-.6 .6h-.2l-.2-.7-.2 .7h-.3z" fill-rule="evenodd"/>
<path d="M101.5 24a1 1 0 0 1 1.6 .3l-.2 .5-.3 .1a.78 .78 0 0 1-.9 .2 .78 .78 0 0 1-.4-.8z" fill-rule="evenodd"/>
<path d="M103.2 23.8h1.5l-.1 .4h-.5l-.2 .8h-.5l.2-.8h-.5z" fill-rule="evenodd"/>
<path d="M104.8 24l.7-.3a.62 .62 0 0 1 .8 .4 .62 .62 0 0 1-.4 .8 .78 .78 0 0 1-.9 .2 .78 .78 0 0 1-.4-.8z" fill-rule="evenodd"/>
<path d="M106.6 23.8l1.3 .1 .1 .4-.3 .2 .1 .5h-.5l-.1-.3h-.4l-.1 .3h-.4z" fill-rule="evenodd"/>
<path d="M108.1 24.1v.1a.99 .99 0 0 1 1.7 .1l-.2 .5-.3 .1a.78 .78 0 0 1-.8 .2 .78 .78 0 0 1-.5-.8z" fill-rule="evenodd"/>
<path d="M110.1 23.8h.5l-.2 .9h.7l-.1 .3h-1.2z" fill-rule="evenodd"/>
<path d="M111.9 23.8h.6l-.3 1.1-.5-.1-.2 .2h-.4zM112.5 23.8l.2 1.2h-.4l-.1-.1z" fill-rule="evenodd"/>
</g>
<path d="M99.5 23.8h.6l.1 .5 .5-.5h.6l-.3 1.2h-.5l.2-.6-.6 .6h-.2l-.2-.7-.2 .7h-.3zM101.5 24a1 1 0 0 1 1.6 .3 .96 .96 0 0 1-.9 .7 .96 .96 0 0 1-.9-.6zM103.2 23.8h1.5l-.1 .4h-.5l-.2 .8h-.5l.2-.8h-.5zM104.8 24l.7-.3a.61 .61 0 0 1 .8 .3 .61 .61 0 0 1-.2 .8 .88 .88 0 0 1-.9 .2 .88 .88 0 0 1-.6-.7zM107.7 24.5l.1 .5h-.5l-.1-.3h-.4l-.1 .3h-.4l.3-1.2 1.3 .1 .1 .4-.3 .2M108.1 24.1v.1a.99 .99 0 0 1 1.7 .1 .96 .96 0 0 1-.8 .7 .96 .96 0 0 1-1-.6zM110.1 23.8h.5l-.2 .9h.7l-.1 .3h-1.2zM111.9 23.8h.6l.2 1.2h-.4l-.1-.2h-.5l-.2 .2h-.4z" fill="none" stroke="#fff" stroke-width=".2"/>
<g fill="#fff" stroke="#fff" stroke-width=".2">
<path d="M101.9 24.3l.4-.2a.35 .35 0 0 1 .1 .6 .35 .35 0 0 1-.6-.2z" fill-rule="evenodd"/>
<path d="M105.3 24.1h.2a.37 .37 0 0 1 .2 .6 .37 .37 0 0 1-.6-.2z" fill-rule="evenodd"/>
<path d="M107 24.1h.4l.1 .2h-.6zM106.9 24.3h.4z" fill-rule="evenodd"/>
<path d="M112 24.2l.1 .3h-.2z" fill-rule="evenodd"/>
<circle cx="108.9" cy="24.4" r=".36"/>
</g>
<g fill="#fff">
<path d="M16.2 63.6h9.3v6.4h-9.3z"/>
<path d="M182 63.5h9.3v6.4h-9.3z"/>
</g>
<g font-size="9.9" fill="#bfbfbf">
<text x="13.1" y="195.5" transform="rotate(-90 13.1 195.5)">ARCHIVE INFORMATION</text>
<text x="202.6" y="195.7" transform="rotate(-90 202.6 195.7)">ARCHIVE INFORMATION</text>
</g>
<g font-size="3.2">
<text x="53.7" y="138.4">Figure 2. 865-895 MHz Broadband Test Circuit Component Layout</text>
<text x="16" y="263.3">MRF9120LR3</text>
<text x="157.4" y="268.7">Freescale Semiconductor</text>
<text x="17.1" y="272.8">6</text>
<text x="159.2" y="272.4">RF Product Device Data</text>
</g>
<g font-size="2.8">
<text x="40.6" y="28.4">V</text>
<text x="48.6" y="29.6">C30</text>
<text x="66.4" y="29.8">B3</text>
<text x="79.4" y="29.5">B4</text>
<text x="128.2" y="29.6">B6</text>
<text x="157.5" y="29.6">C27</text>
<text x="163.1" y="28.6">V</text>
<text x="143.8" y="40.8">C25 C26</text>
<text x="80.4" y="42.8">C10</text>
<text x="122.9" y="44.4">C21</text>
<text x="43.1" y="52.4">Balun1</text>
<text x="82" y="53.2">R1</text>
<text x="94.2" y="51.5">C8</text>
<text x="109.7" y="51.7">C11</text>
<text x="123.6" y="52.7">L1</text>
<text x="158.3" y="52.4">Balun2</text>
<text x="58.5" y="59.4">C2</text>
<text x="144.3" y="59.4">C19</text>
<text x="63.3" y="61.8">C3</text>
<text x="81.1" y="63.7">C5</text>
<text x="96.3" y="61.6" transform="rotate(-90 96.3 61.6)">WB1</text>
<text x="113.2" y="61.6" transform="rotate(-90 113.2 61.6)">WB3</text>
<text x="139.4" y="63">C17</text>
<text x="18.3" y="66.8">INPUT</text>
<text x="66.6" y="68.9">C4</text>
<text x="116.2" y="69.8">C13-C15</text>
<text x="137.3" y="69.1">C16</text>
<text x="181.6" y="66.7">OUTPUT</text>
<text x="58.7" y="73.9">C1</text>
<text x="83.3" y="74.3">C6</text>
<text x="96.4" y="75.1" transform="rotate(-90 96.4 75.1)">WB2</text>
<text x="104.6" y="73.7" transform="rotate(-90 104.6 73.7)">CUTOUT AREA</text>
<text x="113.4" y="75.1" transform="rotate(-90 113.4 75.1)">WB4</text>
<text x="144.5" y="73.6">C18</text>
<text x="172.2" y="74.8">C20</text>
<text x="82.3" y="80.6">R2</text>
<text x="94.7" y="81.4">C7</text>
<text x="109.7" y="81.3">C12</text>
<text x="122.3" y="80.3">L2</text>
<text x="81.5" y="90.3">C9</text>
<text x="122.6" y="91.6">C22</text>
<text x="143.8" y="94.5">C23 C24</text>
<text x="40.6" y="103.7">V</text>
<text x="49" y="104.1">C29</text>
<text x="67.4" y="103.5">B1</text>
<text x="78.9" y="103.8">B2</text>
<text x="128.2" y="104.3">B5</text>
<text x="156.3" y="104">C28</text>
<text x="163.1" y="103.6">V</text>
<text x="27.2" y="122.6">Freescale has begun the transition of marking Printed Circuit Boards (PCBs) with the Freescale Semiconductor signature/‐</text>
<text x="27.2" y="126.1">logo. PCBs may have either Motorola or Freescale markings during the transition period. These changes will have no impact</text>
<text x="27.2" y="129.6">on form, fit or function of the current product.</text>
</g>
<g font-size="2.3">
<text x="42.1" y="29">GG</text>
<text x="164.6" y="29.2">DD</text>
<text x="42.1" y="104.3">GG</text>
<text x="164.6" y="104.2">DD</text>
</g>
<g font-size="2.1">
<text x="99.4" y="27.6">MRF9120</text>
<text x="99.4" y="29.8">900 MHz</text>
<text x="99.4" y="32.1">PUSH PULL</text>
<text x="99.4" y="34.2">Rev 01B</text>
</g>
</svg>
